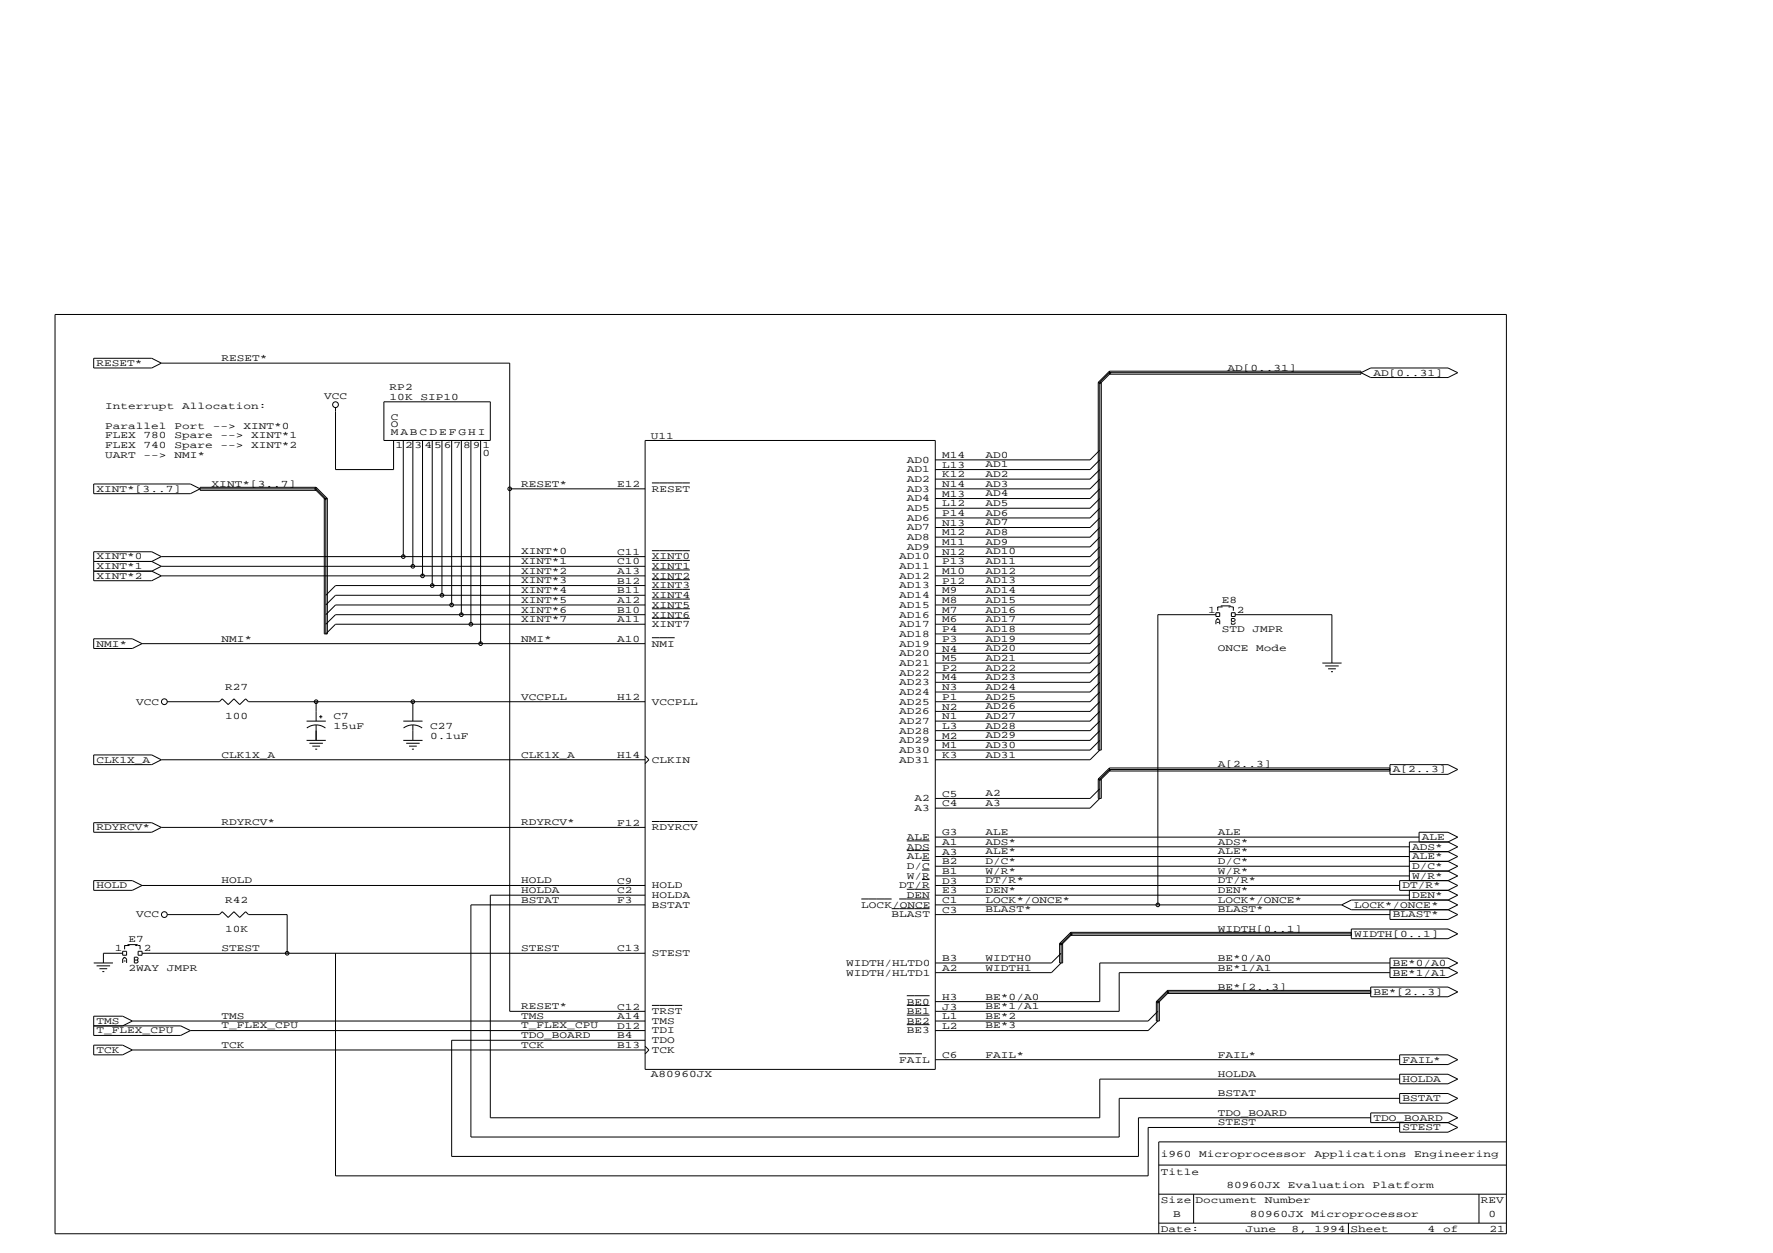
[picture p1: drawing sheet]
<svg xmlns="http://www.w3.org/2000/svg" width="297mm" height="210mm" viewBox="0 0 297 210" stroke-linecap="round" stroke-linejoin="round" font-family="sans-serif">
<g fill="none" stroke="#000" stroke-width=".17">
<path d="M9.2 52.7h243.2v154h-243.2zM15.7 60h9.7l1.6 .8-1.6 .8h-9.7zM27 60.8h58.4v108.6h22.7M56.2 68.3v10.4h9.7v-4.9M64.3 67.3h17.8v6.5h-17.8zM67.6 73.8v19.4M69.2 73.8v21.1M70.8 73.8v22.7M72.4 73.8v24.3M74 73.8v25.9M75.7 73.8v27.5M77.3 73.8v29.2"/>
<path d="M78.9 73.8v30.8M80.5 73.8v34M108.1 73.8h48.6v105.3h-48.6zM184 64.1h.5v61.6h-.5zM184.3 75.4l-1.7 1.6h-25.9M184.3 77l-1.7 1.7h-25.9M184.3 78.7l-1.7 1.6h-25.9M185.9 62.2h42.1v.5h-42.1zM185.9 62.2l-1.9 1.9M186.1 62.4l-1.8 1.9-.3-.2M228 62.4l1.6-.8h13l1.6 .8-1.6 .8h-13zM228 62.4h-42.1l-1.6 1.7v61.6l-1.7 1.6h-25.9"/>
<path d="M15.7 81.1h16.2l1.6 .8-1.6 .8h-16.2zM15.7 94.1h9.7M15.7 95.7h9.7M25.4 94.1l1.6 .8M25.4 95.7l1.6 .8M27 93.2l-1.6-.8h-9.7v4.9h9.7l1.6-.8M27 93.2l-1.6 .9M27 94.9l-1.6 .8M27 93.2h81.1M27 94.9h81.1M27 96.5h81.1M33.5 81.9h19.5l1.6 1.6v22.7l1.6-1.6h51.9"/>
<path d="M33.5 81.6h19.5v.5h-19.5zM53 81.6l1.8 1.9M53 81.6l-.3 .3 1.9 1.9M54.3 83.5h.5v22.7h-.5zM85.4 81.9h22.7M108.1 98.1h-51.9l-1.6 1.6M108.1 99.7h-51.9l-1.6 1.6M109.2 80.9h6.4M109.2 92.3h6.4M109.2 93.9h6.4M109.2 95.5h6.4M109.2 97.1h6.4"/>
<path d="M109.2 98.7h6.4M184.3 81.9l-1.7 1.6h-25.9M184.3 80.3l-1.7 1.6h-25.9M184.3 83.5l-1.7 1.6h-25.9M184.3 85.1l-1.7 1.7h-25.9M184.3 86.8l-1.7 1.6h-25.9M184.3 88.4l-1.7 1.6h-25.9M184.3 90l-1.7 1.6h-25.9M184.3 91.6l-1.7 1.6h-25.9M184.3 93.2l-1.7 1.7h-25.9M184.3 94.9l-1.7 1.6h-25.9M184.3 96.5l-1.7 1.6h-25.9"/>
<path d="M184.3 98.1l-1.7 1.6h-25.9M184.3 99.7l-1.7 1.6h-25.9M15.7 107h6.5l1.6 .8-1.6 .8h-6.5zM23.8 107.8h84.3M28 117.6h8.8l.4-.5 1 .9 1-.9 1 .9 .9-.9 .5 .5h66.5M53 117.6v3.2M53.7 119.8v.5M69.2 117.6v3.2M108.1 101.3h-51.9l-1.6 1.7M108.1 103h-51.9l-1.6 1.6M109.2 100.4h6.4M109.2 102h6.4"/>
<path d="M109.2 103.6h6.4M109.2 106.8h3.8M184.3 103l-1.7 1.6h-25.9M184.3 101.3l-1.7 1.7h-25.9M184.3 104.6l-1.7 1.6h-25.9M184.3 106.2l-1.7 1.6h-25.9M184.3 107.8l-1.7 1.6h-25.9M184.3 109.4l-1.7 1.7h-25.9M184.3 115.9l-1.7 1.7h-25.9M184.3 119.2l-1.7 1.6h-25.9M184.3 111.1l-1.7 1.6h-25.9M184.3 112.7l-1.7 1.6h-25.9"/>
<path d="M184.3 114.3l-1.7 1.6h-25.9M184.3 117.6l-1.7 1.6h-25.9M203.7 102.6h.6v.7h-.6zM203.7 103h-9.7v48.6M203.9 104.3h.3M204 103.6l.3 .3v.7M204 103.6l-.3 .3v.7M204 103.6l-.1 .2M204.5 101.5h1.6l.2 .2h.3v.6M204.8 101.7h-.8v.6M205.8 101.7h.3M206.3 102.6h.6v.7h-.6z"/>
<path d="M206.3 103.6h.5l.1 .3-.1 .2h-.5zM206.3 104.3v.3h.5l.1-.3M206.9 103h16.2v8.1M221.5 111.1h3.3M222 111.6h2.3M222.5 112h1.3M223 112.5h.3M15.7 126.5h9.7l1.6 .8-1.6 .8h-9.7zM15.7 137.8h9.7l1.6 .8-1.6 .8h-9.7zM27 127.3h81.1M27 138.6h81.1M51.4 124h3.2"/>
<path d="M51.4 120.8h3.2M51.8 124.5h2.3M52.3 125h1.3M52.8 125.5h.3M53 121.4a2.59 2.59 0 0 1 1.5 .6M53 121.4a2.59 2.59 0 0 0-1.6 .6M53 121.4v2.6M53.5 120.1h.5M67.6 124h3.2M67.6 120.8h3.2M68 124.5h2.3M68.5 125h1.3"/>
<path d="M69 125.5h.3M69.2 121.4a2.59 2.59 0 0 1 1.5 .6M69.2 121.4a2.59 2.59 0 0 0-1.6 .6M69.2 121.4v2.6M108.1 126.6l.6 .7-.6 .6M109.2 137.6h7.6M184 130.5h.5v3.3h-.5zM184.3 122.4l-1.7 1.6h-25.9M184.3 120.8l-1.7 1.6h-25.9M184.3 124l-1.7 1.7h-25.9M184.3 132.1l-1.7 1.7h-25.9M185.9 128.7v.5h47"/>
<path d="M185.9 128.7l-1.9 1.8M185.9 128.7h47M186.1 128.9l-1.8 1.9-.3-.3M232.9 128.1h9.7l1.6 .8-1.6 .8h-9.7zM232.9 128.9h-47l-1.6 1.6v3.3l-1.7 1.6h-25.9M15.7 147.5h6.5l1.6 .8-1.6 .8h-6.5zM20.5 159.4h.7v.6h-.7zM20.5 159.7h-3.2v1.6M21.4 158.2h1.6l.1 .2h.4v.6M21.7 158.4h-.8v.6M22.7 158.4h.3M23.1 159.4h.7v.6h-.7z"/>
<path d="M23.8 148.3h84.3M23.8 159.7h84.3M28 153.2h8.8l.4-.5 1 1 1-1 1 1 .9-1 .5 .5h6.5v6.5M56.2 159.7v37.3h136.2v-8.1h42.1M108.1 150h-26v37.2h102.2v-6.4h50.2M108.1 151.6h-29.2v38.9h108.6v-6.5h47M144.3 150.6h5.1M149.4 152.2h6.3M150.6 150.6h5.1M151.9 140.9h3.8M151.9 142.5h3.8M151.9 149h3.8"/>
<path d="M154.5 144.1h1.2M154.5 145.7h1.2M154.5 147.3h1.2M156.7 153.2h76.2M156.7 148.3h77.8M156.7 151.6h68.1M156.7 150h79.4M156.7 146.7h79.4M156.7 145.1h79.4M156.7 143.5h79.4M156.7 141.9h79.4M156.7 140.2h81"/>
<path d="M177.5 158.1h.5v3.2h-.5zM177.8 159.7l-1.7 1.6h-19.4M179.4 156.2v.5h47M179.4 156.2l-1.9 1.9M179.4 156.2h47M179.7 156.4l-1.9 1.9-.3-.2M224.8 151.6l1.6 .8h16.2M226.4 156.4h-47l-1.6 1.7v3.2l-1.7 1.6h-19.4M226.4 155.6h16.2l1.6 .8-1.6 .9h-16.2zM232.9 152.4v1.6h9.7l1.6-.8-1.6-.8M236.1 149.1v1.7M236.1 145.9h6.5"/>
<path d="M236.1 144.3h6.5M236.1 142.7h6.5M237.7 141v-1.6h4.9l1.6 .8-1.6 .8M242.6 141h-6.5v6.5M242.6 145.9l1.6 .8-1.6 .8M242.6 147.5h-8.1v1.6h8.1M242.6 144.3l1.6 .8-1.6 .8M242.6 141l1.6 .9-1.6 .8M242.6 142.7l1.6 .8-1.6 .8M242.6 150.8h-16.2l-1.6 .8M242.6 150.8l1.6 .8-1.6 .8M242.6 149.1l1.6 .9-1.6 .8"/>
<path d="M242.6 147.5l1.6 .8-1.6 .8M15.7 175.1h4.8l1.7 .8-1.7 .8h-4.8zM15.7 161.3h3.2M15.7 171.9h14.6l1.6 .7M16.2 161.8h2.2M16.7 162.3h1.3M17.1 162.8h.4M20.7 161h.3M20.9 160.4l.3 .3v.6M20.9 160.4l-.4 .3v.6M20.9 160.4l-.2 .1M22.2 171l-1.7-.8h-4.8v3.3h14.6l1.6-.9"/>
<path d="M22.2 171l-1.7 .9M22.2 171h85.9M22.2 175.9h85.9M22.5 160.4h.5l.1 .1-.1 .3 .1 .3-.1 .2h-.5zM22.5 160.8h.5M31.9 172.6h76.2M108.1 175.3l.6 .6-.6 .7M108.1 174.3h-32.4v19.4h115v-6.5h38.9M109.2 168.4h5.1M150.6 176.5h3.9M151.9 166.8h3.8M151.9 168.4h3.8"/>
<path d="M151.9 170.1h3.8M151.9 171.7h3.8M156.7 177.5h77.8M193.7 167.8h.5v3.2h-.5zM194 169.4l-1.6 1.6h-35.7M195.6 165.9v.5h34M195.6 165.9l-1.9 1.9M195.6 165.9h34M195.9 166.2l-1.9 1.8-.3-.2M229.6 166.2h-34l-1.6 1.6v3.2l-1.6 1.6h-35.7M229.6 165.4h13l1.6 .8-1.6 .8h-13zM232.9 160.5h9.7l1.6 .8-1.6 .8 1.6 .8-1.6 .9h-9.7z"/>
<path d="M232.9 161.3h-48.6v6.5h-27.6M232.9 162.1h9.7M232.9 162.9h-45.4v6.5h-30.8M234.5 176.7h8.1l1.6 .8-1.6 .8h-8.1zM234.5 180h8.1l1.6 .8-1.6 .8h-8.1zM194.1 195.2h58.2M229.6 186.4h13l1.6 .8-1.6 .9h-13zM234.5 183.2h8.1l1.6 .8-1.6 .8h-8.1zM234.5 188.1v1.6h8.1l1.6-.8-1.6-.8M252.3 191.3h-58.2v15.4M194.1 204.9h58.2M194.1 200.1h58.2"/>
<path d="M200 200.1v4.8M225.9 204.9v1.8M247.8 200.1v4.8"/>
<circle cx="56.2" cy="67.8" r=".48"/>
<circle cx="67.6" cy="93.2" r=".3"/>
<circle cx="69.2" cy="94.9" r=".3"/>
<circle cx="70.8" cy="96.5" r=".3"/>
<circle cx="72.4" cy="98.1" r=".3"/>
<circle cx="74" cy="99.7" r=".3"/>
<circle cx="85.4" cy="81.9" r=".3"/>
<circle cx="27.5" cy="117.6" r=".48"/>
<circle cx="53" cy="117.6" r=".3"/>
<circle cx="69.2" cy="117.6" r=".3"/>
<circle cx="75.7" cy="101.3" r=".3"/>
<circle cx="77.3" cy="103" r=".3"/>
<circle cx="78.9" cy="104.6" r=".3"/>
<circle cx="80.5" cy="107.8" r=".3"/>
<circle cx="27.5" cy="153.2" r=".48"/>
<circle cx="48.1" cy="159.7" r=".3"/>
<circle cx="194" cy="151.6" r=".3"/>
</g>
<g font-size="1.7">
<text x="16.2" y="61.3">RESET*</text>
<text x="37.1" y="60.5">RESET*</text>
<text x="65.3" y="65.4">RP2</text>
<text x="205.6" y="62.1">AD[0..31]</text>
<text x="230.1" y="62.9">AD[0..31]</text>
<text x="17.6" y="71.8">Parallel</text>
<text x="17.6" y="68.6">Interrupt</text>
<text x="29.2" y="71.8">Port</text>
<text x="30.5" y="68.6">Allocation:</text>
<text x="35.6" y="71.8">--&gt;</text>
<text x="40.8" y="71.8">XINT*0</text>
<text x="54.3" y="66.9">VCC</text>
<text x="65.3" y="67">10K</text>
<text x="65.5" y="70.3">C</text>
<text x="65.5" y="71.6">O</text>
<text x="70.4" y="67">SIP10</text>
<text x="17.6" y="76.7">UART</text>
<text x="17.6" y="73.4">FLEX</text>
<text x="17.6" y="75.1">FLEX</text>
<text x="24.1" y="76.7">--&gt;</text>
<text x="24.1" y="73.4">780</text>
<text x="24.1" y="75.1">740</text>
<text x="29.2" y="76.7">NMI*</text>
<text x="29.2" y="73.4">Spare</text>
<text x="29.2" y="75.1">Spare</text>
<text x="36.9" y="73.4">--&gt;</text>
<text x="36.9" y="75.1">--&gt;</text>
<text x="42.1" y="73.4">XINT*1</text>
<text x="42.1" y="75.1">XINT*2</text>
<text x="65.5" y="72.9">M A B C D E F G H I</text>
<text x="66.2" y="75.1">1</text>
<text x="67.9" y="75.1">2</text>
<text x="69.5" y="75.1">3</text>
<text x="71.1" y="75.1">4</text>
<text x="72.7" y="75.1">5</text>
<text x="74.3" y="75.1">6</text>
<text x="76" y="75.1">7</text>
<text x="77.6" y="75.1">8</text>
<text x="79.2" y="75.1">9</text>
<text x="80.8" y="75.1">1</text>
<text x="80.8" y="76.4">0</text>
<text x="109" y="73.5">U11</text>
<text x="151.9" y="77.5">AD0</text>
<text x="157.8" y="76.7">M14</text>
<text x="165.1" y="76.7">AD0</text>
<text x="16.2" y="82.4">XINT*[3..7]</text>
<text x="35.5" y="81.5">XINT*[3..7]</text>
<text x="87.3" y="81.5">RESET*</text>
<text x="103.4" y="81.6">E12</text>
<text x="109.2" y="82.4">RESET</text>
<text x="151.9" y="79.1">AD1</text>
<text x="151.9" y="80.7">AD2</text>
<text x="151.9" y="82.4">AD3</text>
<text x="151.9" y="84">AD4</text>
<text x="157.8" y="78.4">L13</text>
<text x="157.8" y="80">K12</text>
<text x="157.8" y="81.6">N14</text>
<text x="157.8" y="83.2">M13</text>
<text x="165.1" y="78.3">AD1</text>
<text x="165.1" y="79.9">AD2</text>
<text x="165.1" y="81.5">AD3</text>
<text x="165.1" y="83.2">AD4</text>
<text x="151.9" y="85.6">AD5</text>
<text x="151.9" y="87.2">AD6</text>
<text x="151.9" y="88.8">AD7</text>
<text x="157.8" y="84.8">L12</text>
<text x="157.8" y="86.5">P14</text>
<text x="157.8" y="88.1">N13</text>
<text x="157.8" y="89.7">M12</text>
<text x="165.1" y="84.8">AD5</text>
<text x="165.1" y="86.4">AD6</text>
<text x="165.1" y="88">AD7</text>
<text x="165.1" y="89.6">AD8</text>
<text x="16.2" y="93.7">XINT*0</text>
<text x="16.2" y="95.4">XINT*1</text>
<text x="87.3" y="92.9">XINT*0</text>
<text x="87.3" y="94.5">XINT*1</text>
<text x="103.4" y="92.9">C11</text>
<text x="103.4" y="94.6">C10</text>
<text x="109.2" y="93.7">XINT0</text>
<text x="109.2" y="95.4">XINT1</text>
<text x="150.6" y="93.7">AD10</text>
<text x="150.6" y="95.4">AD11</text>
<text x="151.9" y="90.5">AD8</text>
<text x="151.9" y="92.1">AD9</text>
<text x="157.8" y="91.3">M11</text>
<text x="157.8" y="92.9">N12</text>
<text x="157.8" y="94.6">P13</text>
<text x="165.1" y="91.3">AD9</text>
<text x="165.1" y="92.9">AD10</text>
<text x="165.1" y="94.5">AD11</text>
<text x="16.2" y="97">XINT*2</text>
<text x="87.3" y="96.1">XINT*2</text>
<text x="87.3" y="97.7">XINT*3</text>
<text x="87.3" y="99.4">XINT*4</text>
<text x="87.3" y="101">XINT*5</text>
<text x="103.4" y="96.2">A13</text>
<text x="103.4" y="97.8">B12</text>
<text x="103.4" y="99.4">B11</text>
<text x="103.4" y="101">A12</text>
<text x="109.2" y="97">XINT2</text>
<text x="109.2" y="98.6">XINT3</text>
<text x="109.2" y="100.2">XINT4</text>
<text x="109.2" y="101.8">XINT5</text>
<text x="150.6" y="97">AD12</text>
<text x="150.6" y="98.6">AD13</text>
<text x="150.6" y="100.2">AD14</text>
<text x="150.6" y="101.8">AD15</text>
<text x="157.8" y="96.2">M10</text>
<text x="157.8" y="97.8">P12</text>
<text x="157.8" y="99.4">M9</text>
<text x="157.8" y="101">M8</text>
<text x="165.1" y="96.1">AD12</text>
<text x="165.1" y="97.7">AD13</text>
<text x="165.1" y="99.4">AD14</text>
<text x="165.1" y="101">AD15</text>
<text x="204.7" y="101">E8</text>
<text x="37.1" y="107.5">NMI*</text>
<text x="87.3" y="102.6">XINT*6</text>
<text x="87.3" y="104.2">XINT*7</text>
<text x="87.3" y="107.5">NMI*</text>
<text x="103.4" y="102.7">B10</text>
<text x="103.4" y="104.3">A11</text>
<text x="103.4" y="107.5">A10</text>
<text x="109.2" y="103.5">XINT6</text>
<text x="109.2" y="105.1">XINT7</text>
<text x="150.6" y="103.5">AD16</text>
<text x="150.6" y="105.1">AD17</text>
<text x="150.6" y="106.7">AD18</text>
<text x="157.8" y="102.7">M7</text>
<text x="157.8" y="104.3">M6</text>
<text x="157.8" y="105.9">P4</text>
<text x="157.8" y="107.5">P3</text>
<text x="165.1" y="102.6">AD16</text>
<text x="165.1" y="104.2">AD17</text>
<text x="165.1" y="105.8">AD18</text>
<text x="165.1" y="107.5">AD19</text>
<text x="202.4" y="102.7">1</text>
<text x="204.7" y="105.9">STD</text>
<text x="207.2" y="102.7">2</text>
<text x="209.8" y="105.9">JMPR</text>
<text x="16.2" y="108.3">NMI*</text>
<text x="109.2" y="108.3">NMI</text>
<text x="150.6" y="108.3">AD19</text>
<text x="150.6" y="109.9">AD20</text>
<text x="150.6" y="111.6">AD21</text>
<text x="150.6" y="113.2">AD22</text>
<text x="157.8" y="109.1">N4</text>
<text x="157.8" y="110.8">M5</text>
<text x="157.8" y="112.4">P2</text>
<text x="157.8" y="114">M4</text>
<text x="165.1" y="109.1">AD20</text>
<text x="165.1" y="110.7">AD21</text>
<text x="165.1" y="112.3">AD22</text>
<text x="165.1" y="113.9">AD23</text>
<text x="204" y="109.1">ONCE</text>
<text x="210.4" y="109.1">Mode</text>
<text x="22.8" y="118">VCC</text>
<text x="37.7" y="115.6">R27</text>
<text x="87.3" y="117.2">VCCPLL</text>
<text x="103.4" y="117.2">H12</text>
<text x="109.2" y="118">VCCPLL</text>
<text x="150.6" y="114.8">AD23</text>
<text x="150.6" y="116.4">AD24</text>
<text x="150.6" y="118">AD25</text>
<text x="150.6" y="119.7">AD26</text>
<text x="157.8" y="115.6">N3</text>
<text x="157.8" y="117.2">P1</text>
<text x="157.8" y="118.9">N2</text>
<text x="165.1" y="115.6">AD24</text>
<text x="165.1" y="117.2">AD25</text>
<text x="165.1" y="118.8">AD26</text>
<text x="37.7" y="120.5">100</text>
<text x="55.9" y="120.5">C7</text>
<text x="55.9" y="122.1">15uF</text>
<text x="72.1" y="122.1">C27</text>
<text x="72.1" y="123.7">0.1uF</text>
<text x="150.6" y="124.5">AD29</text>
<text x="150.6" y="121.3">AD27</text>
<text x="150.6" y="122.9">AD28</text>
<text x="157.8" y="123.7">M2</text>
<text x="157.8" y="120.5">N1</text>
<text x="157.8" y="122.1">L3</text>
<text x="157.8" y="125.3">M1</text>
<text x="165.1" y="120.4">AD27</text>
<text x="165.1" y="122">AD28</text>
<text x="165.1" y="123.7">AD29</text>
<text x="165.1" y="125.3">AD30</text>
<text x="16.2" y="127.8">CLK1X_A</text>
<text x="37.1" y="126.9">CLK1X_A</text>
<text x="87.3" y="126.9">CLK1X_A</text>
<text x="103.4" y="127">H14</text>
<text x="109.2" y="127.8">CLKIN</text>
<text x="150.6" y="126.1">AD30</text>
<text x="150.6" y="127.8">AD31</text>
<text x="157.8" y="127">K3</text>
<text x="165.1" y="126.9">AD31</text>
<text x="204" y="128.5">A[2..3]</text>
<text x="233.3" y="129.4">A[2..3]</text>
<text x="153.2" y="134.2">A2</text>
<text x="153.2" y="135.9">A3</text>
<text x="157.8" y="133.5">C5</text>
<text x="157.8" y="135.1">C4</text>
<text x="165.1" y="135">A3</text>
<text x="165.1" y="133.4">A2</text>
<text x="16.2" y="139.1">RDYRCV*</text>
<text x="37.1" y="138.3">RDYRCV*</text>
<text x="87.3" y="138.3">RDYRCV*</text>
<text x="103.4" y="138.3">F12</text>
<text x="109.2" y="139.1">RDYRCV</text>
<text x="151.9" y="144">ALE</text>
<text x="151.9" y="140.7">ALE</text>
<text x="151.9" y="142.3">ADS</text>
<text x="157.8" y="141.6">A1</text>
<text x="157.8" y="143.2">A3</text>
<text x="157.8" y="139.9">G3</text>
<text x="165.1" y="141.5">ADS*</text>
<text x="165.1" y="139.9">ALE</text>
<text x="165.1" y="143.1">ALE*</text>
<text x="204" y="141.5">ADS*</text>
<text x="204" y="139.9">ALE</text>
<text x="204" y="143.1">ALE*</text>
<text x="236.6" y="142.3">ADS*</text>
<text x="236.6" y="144">ALE*</text>
<text x="238.2" y="140.7">ALE</text>
<text x="16.2" y="148.8">HOLD</text>
<text x="37.1" y="148">HOLD</text>
<text x="87.3" y="148">HOLD</text>
<text x="87.3" y="149.6">HOLDA</text>
<text x="103.4" y="148">C9</text>
<text x="103.4" y="149.7">C2</text>
<text x="109.2" y="148.8">HOLD</text>
<text x="150.6" y="148.8">DT/R</text>
<text x="151.9" y="145.6">D/C</text>
<text x="151.9" y="147.2">W/R</text>
<text x="157.8" y="144.8">B2</text>
<text x="157.8" y="146.4">B1</text>
<text x="157.8" y="148">D3</text>
<text x="157.8" y="149.7">E3</text>
<text x="165.1" y="146.4">W/R*</text>
<text x="165.1" y="144.8">D/C*</text>
<text x="165.1" y="149.6">DEN*</text>
<text x="165.1" y="148">DT/R*</text>
<text x="204" y="146.4">W/R*</text>
<text x="204" y="144.8">D/C*</text>
<text x="204" y="149.6">DEN*</text>
<text x="204" y="148">DT/R*</text>
<text x="235" y="148.8">DT/R*</text>
<text x="236.6" y="147.2">W/R*</text>
<text x="236.6" y="145.6">D/C*</text>
<text x="22.8" y="153.7">VCC</text>
<text x="37.7" y="151.3">R42</text>
<text x="87.3" y="151.2">BSTAT</text>
<text x="103.4" y="151.3">F3</text>
<text x="109.2" y="150.4">HOLDA</text>
<text x="109.2" y="152.1">BSTAT</text>
<text x="144.3" y="152.1">LOCK/ONCE</text>
<text x="149.4" y="153.7">BLAST</text>
<text x="151.9" y="150.4">DEN</text>
<text x="157.8" y="151.3">C1</text>
<text x="157.8" y="152.9">C3</text>
<text x="165.1" y="152.9">BLAST*</text>
<text x="165.1" y="151.2">LOCK*/ONCE*</text>
<text x="204" y="152.9">BLAST*</text>
<text x="204" y="151.2">LOCK*/ONCE*</text>
<text x="226.9" y="152.1">LOCK*/ONCE*</text>
<text x="233.3" y="153.7">BLAST*</text>
<text x="236.6" y="150.4">DEN*</text>
<text x="19.2" y="159.4">1</text>
<text x="21.5" y="157.8">E7</text>
<text x="24.1" y="159.4">2</text>
<text x="37.1" y="159.3">STEST</text>
<text x="37.7" y="156.1">10K</text>
<text x="87.3" y="159.3">STEST</text>
<text x="103.4" y="159.4">C13</text>
<text x="109.2" y="160.2">STEST</text>
<text x="141.8" y="161.8">WIDTH/HLTD0</text>
<text x="157.8" y="161">B3</text>
<text x="165.1" y="161">WIDTH0</text>
<text x="204" y="161">BE*0/A0</text>
<text x="204" y="156.1">WIDTH[0..1]</text>
<text x="226.9" y="156.9">WIDTH[0..1]</text>
<text x="233.3" y="161.8">BE*0/A0</text>
<text x="21.5" y="162.6">2WAY</text>
<text x="27.9" y="162.6">JMPR</text>
<text x="141.8" y="163.4">WIDTH/HLTD1</text>
<text x="157.8" y="167.5">H3</text>
<text x="157.8" y="162.6">A2</text>
<text x="165.1" y="167.4">BE*0/A0</text>
<text x="165.1" y="162.6">WIDTH1</text>
<text x="204" y="165.8">BE*[2..3]</text>
<text x="204" y="162.6">BE*1/A1</text>
<text x="230.1" y="166.6">BE*[2..3]</text>
<text x="233.3" y="163.4">BE*1/A1</text>
<text x="16.2" y="171.5">TMS</text>
<text x="16.2" y="173.1">T_FLEX_CPU</text>
<text x="37.1" y="170.7">TMS</text>
<text x="37.1" y="172.3">T_FLEX_CPU</text>
<text x="87.3" y="169.1">RESET*</text>
<text x="87.3" y="170.7">TMS</text>
<text x="87.3" y="173.9">TDO_BOARD</text>
<text x="87.3" y="172.3">T_FLEX_CPU</text>
<text x="103.4" y="174">B4</text>
<text x="103.4" y="172.3">D12</text>
<text x="103.4" y="169.1">C12</text>
<text x="103.4" y="170.7">A14</text>
<text x="109.2" y="173.1">TDI</text>
<text x="109.2" y="169.9">TRST</text>
<text x="109.2" y="171.5">TMS</text>
<text x="151.9" y="168.3">BE0</text>
<text x="151.9" y="169.9">BE1</text>
<text x="151.9" y="171.5">BE2</text>
<text x="151.9" y="173.1">BE3</text>
<text x="157.8" y="169.1">J3</text>
<text x="157.8" y="170.7">L1</text>
<text x="157.8" y="172.3">L2</text>
<text x="165.1" y="172.3">BE*3</text>
<text x="165.1" y="170.7">BE*2</text>
<text x="165.1" y="169.1">BE*1/A1</text>
<text x="16.2" y="176.4">TCK</text>
<text x="37.1" y="175.5">TCK</text>
<text x="87.3" y="175.5">TCK</text>
<text x="103.4" y="175.6">B13</text>
<text x="109.2" y="174.8">TDO</text>
<text x="109.2" y="176.4">TCK</text>
<text x="150.6" y="178">FAIL</text>
<text x="157.8" y="177.2">C6</text>
<text x="165.1" y="177.2">FAIL*</text>
<text x="204" y="177.2">FAIL*</text>
<text x="235" y="178">FAIL*</text>
<text x="109" y="180.4">A80960JX</text>
<text x="204" y="180.4">HOLDA</text>
<text x="204" y="183.6">BSTAT</text>
<text x="235" y="181.3">HOLDA</text>
<text x="235" y="184.5">BSTAT</text>
<text x="204" y="186.9">TDO_BOARD</text>
<text x="204" y="188.5">STEST</text>
<text x="230.1" y="187.7">TDO_BOARD</text>
<text x="235" y="189.4">STEST</text>
<text x="194.5" y="196.8">Title</text>
<text x="194.5" y="193.9">i960</text>
<text x="200.9" y="193.9">Microprocessor</text>
<text x="220.2" y="193.9">Applications</text>
<text x="236.9" y="193.9">Engineering</text>
<text x="194.5" y="201.5">Size Document</text>
<text x="196.6" y="203.9">B</text>
<text x="205.5" y="199.1">80960JX</text>
<text x="209.4" y="203.9">80960JX</text>
<text x="211.9" y="201.5">Number</text>
<text x="215.8" y="199.1">Evaluation</text>
<text x="219.7" y="203.9">Microprocessor</text>
<text x="229.9" y="199.1">Platform</text>
<text x="248.1" y="201.5">REV</text>
<text x="249.4" y="203.9">0</text>
<text x="194.5" y="206.4">Date:</text>
<text x="208.7" y="206.4">June</text>
<text x="216.4" y="206.4">8,</text>
<text x="220.3" y="206.4">1994 Sheet</text>
<text x="239.2" y="206.4">4</text>
<text x="241.8" y="206.4">of</text>
<text x="249.5" y="206.4">21</text>
</g>
</svg>
